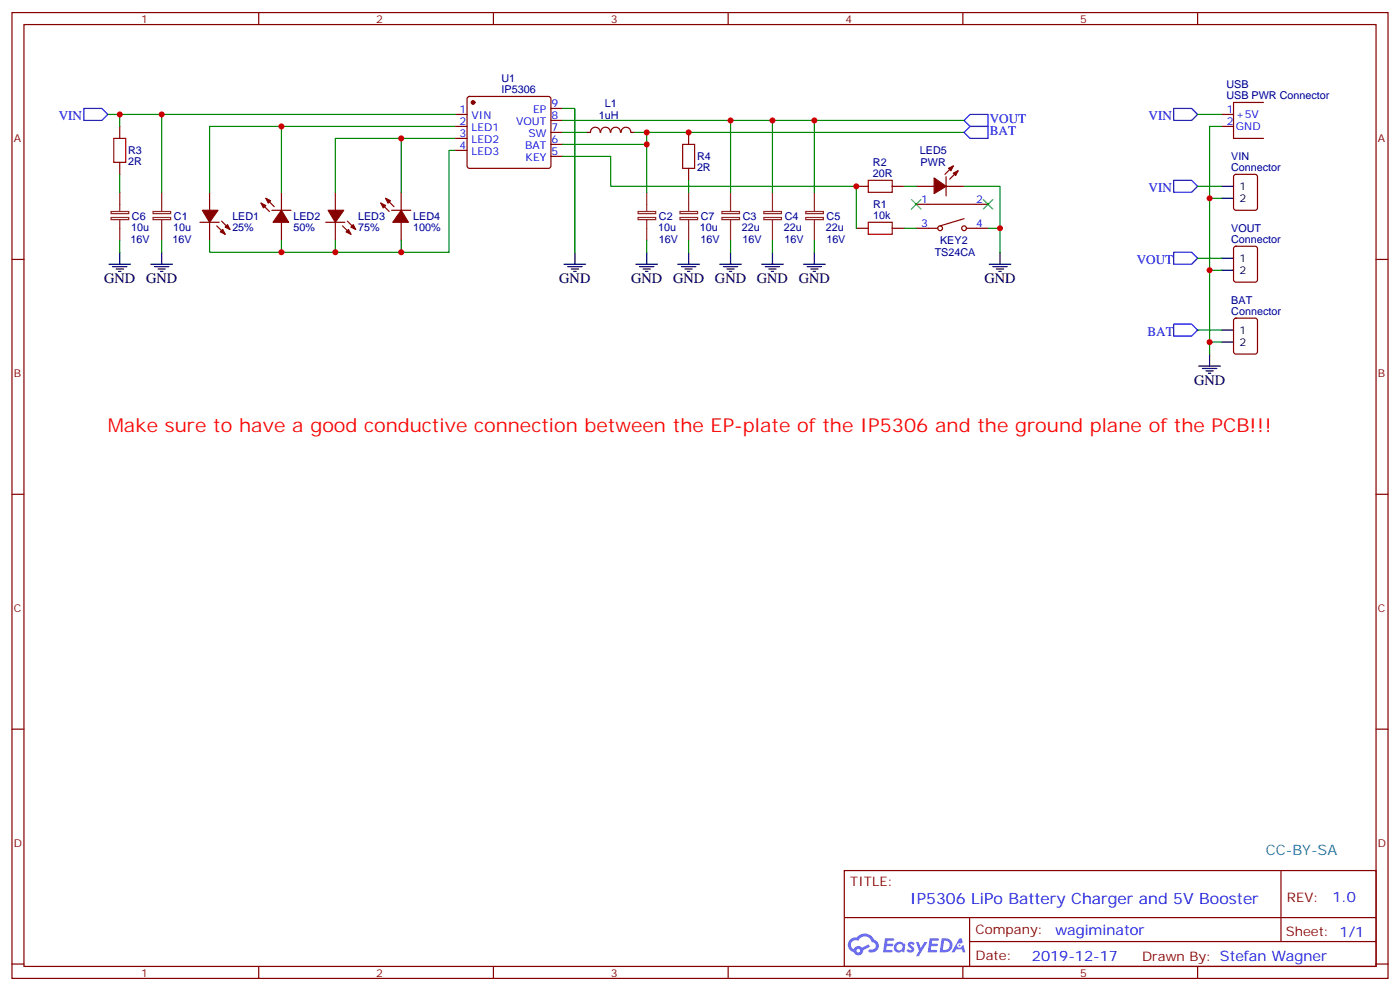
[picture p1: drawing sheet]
<svg xmlns="http://www.w3.org/2000/svg" width="412mm" height="292mm" viewBox="0 0 412 292" stroke-linecap="round" stroke-linejoin="round" font-family="sans-serif">
<g fill="none" stroke="#870000" stroke-width=".35">
<path d="M3.5 3.7h405.4v284.3h-405.4zM7.1 7.2h398.2v277.3h-398.2zM76.2 3.7v3.5M145.3 3.7v3.5M214.5 3.7v3.5M283.6 3.7v3.5M352.8 3.7v3.5M3.5 76.4h3.6M405.3 76.4h3.6M3.5 145.5h3.6M405.3 145.5h3.6M3.5 214.7h3.6"/>
<path d="M405.3 214.7h3.6M248.7 256.3h156.6v28.2h-156.6zM377.3 256.3v20.9M248.7 270.1h156.5M285.6 277.2h119.6M285.6 270.1v14.2M3.5 283.8h3.6M76.2 284.5v3.5M145.3 284.5v3.5M214.5 284.5v3.5M283.6 284.5v3.5M352.8 284.5v3.5"/>
<path d="M405.3 283.8h3.6"/>
</g>
<g fill="#5487ff">
<path d="M267.7 277.5a1.22 1.22 0 0 1 1.7 .2l-.4 .6a.47 .47 0 0 0-.3-.4 .47 .47 0 0 0-.5 .2l.1 .2a1.14 1.14 0 0 1 .8 1.8 1.14 1.14 0 0 1-1.9 0l-.2-.2 .5-.6 .7 .5a.29 .29 0 0 0 .3-.3 .29 .29 0 0 0-.2-.3 1.04 1.04 0 0 1-.6-1.7z"/>
<path d="M260.7 276.2h2.4l.3 .2-.2 .5-1.8 .1-.1 .8h1.5l.3 .4-.3 .4h-1.6l-.2 1.1h1.7l.2 .3-.2 .3-2.6 .1z"/>
<path d="M273.8 276.2h2.4l.3 .2-.1 .5-1.8 .1-.2 .8h1.6l.3 .4-.4 .4-1.6-.1-.1 1.1 1.7 .1 .2 .3-.2 .3-2.6 .1z"/>
<path d="M282.6 276.2h.7l.3 1.3-.6 .3a.69 .69 0 0 0-1 .3 .69 .69 0 0 0 .4 .9 .69 .69 0 0 0 .9-.6l.5-.2 .6 2.2h-.8l-.2-.9h-1.8l-.5 .9h-.8z"/>
<path d="M269.8 277.3h.8l.6 1.8 1.1-1.8h.9l-2.6 4.2h-.8l.9-1.5z"/>
<path d="M277.4 276.2l-.6 4.2h1.3a2.11 2.11 0 0 0 2.5-2.1 2.11 2.11 0 0 0-2.5-2.1zM278.1 277a1.39 1.39 0 0 1 1.7 1.4 1.39 1.39 0 0 1-1.8 1.2h-.3z"/>
<path d="M263.7 277.8a1.54 1.54 0 0 0-.1 2.2 1.54 1.54 0 0 0 2.2 .1l.6 .3 .3-2.3-.2-.3h-.4a1.49 1.49 0 0 0-2.4 0zM264 278.8a.94 .94 0 0 1 1.8 0 .94 .94 0 0 1-1.8 0z"/>
<path d="M250.4 276.6a2.18 2.18 0 0 0 1.1 3.7 1.44 1.44 0 0 0 1.6 .9 1.44 1.44 0 0 0 1.2-1.4l2-1.1-.5-.7-1.9 1a1.47 1.47 0 0 0-2.4 .4 1.39 1.39 0 0 1-.7-1.9 1.39 1.39 0 0 1 2-.5 2.12 2.12 0 0 1 2.2-1.3 2.12 2.12 0 0 1 1.9 1.7 1.14 1.14 0 0 1 1.1 1.4 1.14 1.14 0 0 1-1.7 .7 .43 .43 0 0 0-.5 .4 .43 .43 0 0 0 .4 .5 1.98 1.98 0 0 0 2.5-1.2 1.98 1.98 0 0 0-1.2-2.6 3.1 3.1 0 0 0-5.3-.6l-.9 .1zM252.3 279.9a.55 .55 0 0 1 1.1 0 .55 .55 0 0 1-1.1 0z"/>
<circle cx="282.6" cy="278.3" r=".26"/>
</g>
<g fill="none" stroke="#870000" stroke-width=".35">
<path d="M35.3 37.2v3.5M134.1 33.7h3.5M134.1 37.2h3.5M137.8 28.6l.5-.2h23.3l.5 .2 .2 .5v19.8l-.3 .5-.4 .2h-23.3l-.5-.3-.2-.4v-19.8zM162.3 39h3.5M162.3 35.5h3.5M162.3 31.9h3.5M176.8 39a1.41 1.41 0 0 0-1.4-1.5 1.41 1.41 0 0 0-1.4 1.5h-1.1M177 39a1.41 1.41 0 0 1 1.4-1.5 1.41 1.41 0 0 1 1.4 1.5M179.9 39a1.41 1.41 0 0 1 1.4-1.5 1.41 1.41 0 0 1 1.4 1.5M183 39a1.41 1.41 0 0 1 1.4-1.5 1.41 1.41 0 0 1 1.4 1.5M185.9 39h1.1"/>
<path d="M202.8 39v3.5M359.8 33.7h3.6M359.8 37.2h3.6M372.2 30.2h-8.8v10.5h8.8M35.3 47.8v3.5M61.7 56.6v5.3M76.9 59.8l2.5 2.5M78.3 58.4l2.5 2.5M82.9 56.6v5.3M98.8 56.6v5.3M112.2 59.8l2.5 2.5M113.6 58.4l2.5 2.5"/>
<path d="M118.2 56.6v5.3M134.1 40.7h3.5M134.1 44.3h3.5M162.3 46h3.5M162.3 42.5h3.5M202.8 49.6v3.5M252.2 54.9h3.6M262.8 54.9h3.5M269.9 54.9h5.3M278.7 54.9h5.3M278.7 52v5.7M280.8 48.9l-2.5 2.4"/>
<path d="M282.2 50.3l-2.4 2.4M363.6 51.5l.5-.2h5.6l.7 .5v9.4l-.4 .7h-5.9l-.7-.4v-9.5zM58.9 65.4h5.7M61.7 65.4v5.3M63.9 66.5l2.4 2.5M65.3 65.1l2.4 2.5M80.1 61.9h5.6M82.9 65.4v5.3M96 65.4h5.6M98.8 65.4v5.3M100.9 66.5l2.5 2.5M102.3 65.1l2.5 2.5"/>
<path d="M115.4 61.9h5.6M118.2 65.4v5.3M252.2 67.2h3.6M262.8 67.2h3.5M269.9 67.2h6.3M269.9 60.1h21.1M284 64.4l-7.1 2.1M284.7 67.2h6.3M363.6 72.7l.5-.2h5.6l.7 .4v9.5l-.4 .6-5.9 .1-.7-.5v-9.4zM363.6 93.9l.5-.2h5.6l.7 .4v9.4l-.4 .7h-5.9l-.7-.4v-9.4z"/>
<circle cx="276.9" cy="67.2" r=".71"/>
<circle cx="284" cy="67.2" r=".71"/>
</g>
<g fill="#870000" stroke="#870000" stroke-width=".35">
<path d="M65.6 67.6l.7 1.4-1.4-.7z"/>
<path d="M66.3 66.9l.7-.8 .7 1.5z"/>
<path d="M59.6 61.9h4.6l-2.5 3.5z"/>
<path d="M78.3 58.4l1.4 .7-.7 .7z"/>
<path d="M76.9 59.8l1.4 .7-.7 .7z"/>
<path d="M82.9 61.9l2.1 3.5h-4.6z"/>
<path d="M102 68.3l.7-.7 .7 1.4z"/>
<path d="M103.4 66.9l.7-.8 .7 1.5z"/>
<path d="M96.7 61.9h4.5l-2.4 3.5z"/>
<path d="M113.6 58.4l1.4 .7-.7 .7z"/>
<path d="M112.2 59.8l1.4 .7-.7 .7z"/>
<path d="M118.2 61.9l2.1 3.5h-4.6z"/>
<path d="M280.8 51l1.4-.7-.7 1.4z"/>
<path d="M279.4 49.6l1.4-.7-.7 1.4z"/>
<path d="M275.2 52.4l3.5 2.5-3.5 2.1z"/>
<circle cx="139.3" cy="30.2" r=".53"/>
</g>
<path d="M24.7 31.9h5.3l1.7 1.8-1.7 1.8h-5.3zM284 39l1.8-1.8h5.2v3.5h-5.2zM284 35.5l1.8-1.8h5.2v3.5h-5.2zM345.7 31.9h5.3l1.8 1.8-1.8 1.8h-5.3zM345.7 53.1h5.3l1.8 1.8-1.8 1.7h-5.3zM345.7 74.3h5.3l1.8 1.7-1.8 1.8h-5.3zM345.7 95.4h5.3l1.8 1.8-1.8 1.8h-5.3z" fill="none" stroke="#00f" stroke-width=".35"/>
<g fill="none" stroke="#000" stroke-width=".35">
<path d="M359.8 54.9h3.6M359.8 58.4h3.6M32.1 77.8h6.4M33.2 78.5h4.2M34.2 79.2h2.1M34.9 79.9h.7M35.3 74.3v3.5M44.4 77.8h6.4M45.5 78.5h4.2M46.6 79.2h2.1M47.3 79.9h.7M47.6 74.3v3.5"/>
<path d="M166.2 77.8h6.3M167.2 78.5h4.2M168.3 79.2h2.1M169 79.9h.7M169.3 74.3v3.5M187.3 77.8h6.4M188.4 78.5h4.2M189.4 79.2h2.2M190.1 79.9h.8M190.5 74.3v3.5M199.7 77.8h6.3M200.7 78.5h4.3"/>
<path d="M201.8 79.2h2.1M202.5 79.9h.7M202.8 74.3v3.5M212 77.8h6.4M213.1 78.5h4.2M214.1 79.2h2.2M214.8 79.9h.7M215.2 74.3v3.5M224.4 77.8h6.3M225.4 78.5h4.3M226.5 79.2h2.1M227.2 79.9h.7"/>
<path d="M227.5 74.3v3.5M236.7 77.8h6.4M237.8 78.5h4.2M238.8 79.2h2.1M239.5 79.9h.7M239.9 74.3v3.5M291.4 77.8h6.3M292.5 78.5h4.2M293.5 79.2h2.1M294.2 79.9h.7M294.6 74.3v3.5M359.8 76h3.6"/>
<path d="M359.8 79.6h3.6M359.8 97.2h3.6M353.1 107.8h6.4M354.2 108.5h4.2M355.2 109.2h2.2M356 109.9h.7M356.3 104.2v3.6M359.8 100.7h3.6"/>
</g>
<g fill="none" stroke="#8c2424" stroke-width=".35">
<path d="M35.3 56.6v5.7M47.6 56.6v5.7M190.5 56.6v5.7M202.8 56.6v5.7M215.2 56.6v5.7M227.5 56.6v5.7M239.9 56.6v5.7M32.7 64h5.2v.7h-5.2zM32.7 62.3h5.2v.6h-5.2zM35.3 64.7v6M45.1 64h5.2v.7h-5.2zM45.1 62.3h5.2v.6h-5.2z"/>
<path d="M47.6 64.7v6M188 64h5.1v.7h-5.1zM188 62.3h5.1v.6h-5.1zM190.5 64.7v6M200.3 64h5.2v.7h-5.2zM200.3 62.3h5.2v.6h-5.2zM202.8 64.7v6M212.7 64h5.1v.7h-5.1zM212.7 62.3h5.1v.6h-5.1zM215.2 64.7v6M225 64h5.2v.7h-5.2zM225 62.3h5.2v.6h-5.2z"/>
<path d="M227.5 64.7v6M237.3 64h5.2v.7h-5.2zM237.3 62.3h5.2v.6h-5.2zM239.9 64.7v6"/>
</g>
<path d="M33.5 40.7h3.5v7.1h-3.5zM201.1 42.5h3.5v7.1h-3.5zM255.8 53.1h7v3.5h-7zM255.8 65.4h7v3.6h-7z" fill="none" stroke="#a10000" stroke-width=".35"/>
<g fill="none" stroke="#008700" stroke-width=".35">
<path d="M31.7 33.7h102.4M35.3 33.7v3.5M47.6 33.7v22.9M82.9 37.2h-21.2v19.4M134.1 37.2h-51.2v19.4M165.8 31.9h3.5v42.4M165.8 35.5h74.1v21.1M165.8 39h7.1M187 39h3.5v17.6M190.5 39h93.5M215.2 35.5v21.1M227.5 35.5v21.1"/>
<path d="M239.9 35.5h44.1M352.8 33.7h7M359.8 37.2h-3.5v67M35.3 51.3v5.3M118.2 40.7h-19.4v15.9M134.1 44.3h-1.8v30h-70.6v-3.6M134.1 40.7h-15.9v15.9M165.8 46h14.1v8.9h72.3v12.3M165.8 42.5h24.7M202.8 53.1v3.5M266.3 54.9h3.6M284 54.9h10.6v19.4"/>
<path d="M352.8 54.9h7M356.3 58.4h3.5M35.3 70.7v3.6M47.6 70.7v3.6M82.9 70.7v3.6M98.8 70.7v3.6M118.2 70.7v3.6M190.5 70.7v3.6M202.8 70.7v3.6M215.2 70.7v3.6M227.5 70.7v3.6M239.9 70.7v3.6"/>
<path d="M266.3 67.2h3.6M291 67.2h3.6M352.8 76h7M356.3 79.6h3.5M352.8 97.2h7M356.3 100.7h3.5"/>
</g>
<path d="M268.5 58.7l2.8 2.9M271.3 58.7l-2.8 2.9M289.6 58.7l2.9 2.9M292.5 58.7l-2.9 2.9" fill="none" stroke="#3c3" stroke-width=".35"/>
<g fill="#c00">
<circle cx="356.3" cy="58.4" r=".88"/>
<circle cx="356.3" cy="100.7" r=".88"/>
<circle cx="202.8" cy="39" r=".88"/>
<circle cx="294.6" cy="67.2" r=".88"/>
<circle cx="215.2" cy="35.5" r=".88"/>
<circle cx="190.5" cy="39" r=".88"/>
<circle cx="47.6" cy="33.7" r=".88"/>
<circle cx="118.2" cy="40.7" r=".88"/>
<circle cx="82.9" cy="37.2" r=".88"/>
<circle cx="35.3" cy="33.7" r=".88"/>
<circle cx="190.5" cy="42.5" r=".88"/>
<circle cx="227.5" cy="35.5" r=".88"/>
<circle cx="82.9" cy="74.3" r=".88"/>
<circle cx="98.8" cy="74.3" r=".88"/>
<circle cx="118.2" cy="74.3" r=".88"/>
<circle cx="252.2" cy="54.9" r=".88"/>
<circle cx="239.9" cy="35.5" r=".88"/>
<circle cx="356.3" cy="79.6" r=".88"/>
</g>
<text font-size="5.6" fill="#f00" x="31.7" y="127.2">Make sure to have a good conductive connection between the EP-plate of the IP5306 and the ground plane of the PCB!!!</text>
<text font-size="4.6" fill="#00f" x="268.1" y="266">IP5306 LiPo Battery Charger and 5V Booster</text>
<g font-size="4.2">
<text x="30.7" y="83.4">GND</text>
<text x="43" y="83.4">GND</text>
<text x="164.7" y="83.4">GND</text>
<text x="185.9" y="83.4">GND</text>
<text x="198.3" y="83.4">GND</text>
<text x="210.6" y="83.4">GND</text>
<text x="223" y="83.4">GND</text>
<text x="235.3" y="83.4">GND</text>
<text x="290" y="83.4">GND</text>
<text x="351.7" y="113.4">GND</text>
</g>
<text font-size="4.2" fill="#0099b0" x="372.9" y="251.7">CC-BY-SA</text>
<g font-size="4.2" fill="#00f">
<text x="392.5" y="265.6">1.0</text>
<text x="310.9" y="275.1">wagiminator</text>
<text x="304" y="282.9">2019-12-17</text>
</g>
<g font-size="3.9" fill="#00f">
<text x="17.3" y="35.5">VIN</text>
<text x="338.3" y="35.5">VIN</text>
<text x="291.5" y="39.8">BAT</text>
<text x="291.5" y="36.3">VOUT</text>
<text x="338.3" y="56.6">VIN</text>
<text x="334.9" y="77.8">VOUT</text>
<text x="338" y="99">BAT</text>
</g>
<g font-size="3.9" fill="#800">
<text x="250.5" y="260.9">TITLE:</text>
<text x="379.1" y="265.6">REV:</text>
<text x="287.4" y="275.1">Company:</text>
<text x="378.7" y="275.7">Sheet: 1/1</text>
<text x="287.4" y="282.8">Date:</text>
<text x="336.4" y="282.8">Drawn By: Stefan Wagner</text>
</g>
<g font-size="3.2" fill="#800">
<text x="41.6" y="6.7">1</text>
<text x="110.8" y="6.7">2</text>
<text x="179.9" y="6.7">3</text>
<text x="249.1" y="6.7">4</text>
<text x="318.2" y="6.7">5</text>
<text x="4.1" y="41.8">A</text>
<text x="405.9" y="41.8">A</text>
<text x="4.1" y="110.9">B</text>
<text x="405.9" y="110.9">B</text>
<text x="4.1" y="180.1">C</text>
<text x="405.9" y="180.1">C</text>
<text x="4.1" y="249.2">D</text>
<text x="405.9" y="249.2">D</text>
<text x="41.6" y="287.5">1</text>
<text x="110.8" y="287.5">2</text>
<text x="179.9" y="287.5">3</text>
<text x="249.1" y="287.5">4</text>
<text x="318.2" y="287.5">5</text>
</g>
<g font-size="3.2" fill="#000080">
<text x="147.7" y="27.3">IP5306</text>
<text x="147.7" y="24.1">U1</text>
<text x="361.3" y="29.1">USB PWR Connector</text>
<text x="361.3" y="25.9">USB</text>
<text x="176.4" y="34.9">1uH</text>
<text x="178.2" y="31.4">L1</text>
<text x="37.8" y="45.4">R3</text>
<text x="205.3" y="47.2">R4</text>
<text x="271" y="45.4">LED5</text>
<text x="362.7" y="47">VIN</text>
<text x="37.7" y="48.6">2R</text>
<text x="205.3" y="50.4">2R</text>
<text x="257.1" y="52">20R</text>
<text x="257.1" y="48.9">R2</text>
<text x="271.2" y="48.9">PWR</text>
<text x="362.7" y="50.3">Connector</text>
<text x="38.9" y="64.8">C6</text>
<text x="51.2" y="64.8">C1</text>
<text x="68.4" y="64.8">LED1</text>
<text x="86.4" y="64.8">LED2</text>
<text x="105.5" y="64.8">LED3</text>
<text x="121.7" y="64.8">LED4</text>
<text x="194.1" y="64.8">C2</text>
<text x="206.4" y="64.8">C7</text>
<text x="218.8" y="64.8">C3</text>
<text x="231.1" y="64.8">C4</text>
<text x="243.5" y="64.8">C5</text>
<text x="257.2" y="64.4">10k</text>
<text x="257.2" y="61.2">R1</text>
<text x="38.5" y="71.6">16V</text>
<text x="38.6" y="68">10u</text>
<text x="50.8" y="71.4">16V</text>
<text x="51" y="68">10u</text>
<text x="68.4" y="68">25%</text>
<text x="86.4" y="68">50%</text>
<text x="105.5" y="68">75%</text>
<text x="121.7" y="68">100%</text>
<text x="193.8" y="68">10u</text>
<text x="194" y="71.4">16V</text>
<text x="206.2" y="68">10u</text>
<text x="206.4" y="71.4">16V</text>
<text x="218.5" y="68">22u</text>
<text x="218.7" y="71.4">16V</text>
<text x="230.9" y="68">22u</text>
<text x="231.1" y="71.4">16V</text>
<text x="243.2" y="68">22u</text>
<text x="243.4" y="71.4">16V</text>
<text x="276.9" y="72">KEY2</text>
<text x="362.7" y="71.4">Connector</text>
<text x="362.7" y="68.2">VOUT</text>
<text x="275.3" y="75.5">TS24CA</text>
<text x="362.7" y="89.4">BAT</text>
<text x="362.7" y="92.6">Connector</text>
</g>
<g font-size="3.2" fill="#00f">
<text x="135.4" y="33.3">1</text>
<text x="138.9" y="35.1">VIN</text>
<text x="157.1" y="33.3">EP</text>
<text x="162.5" y="35.1">8</text>
<text x="162.5" y="31.6">9</text>
<text x="361.3" y="33.3">1</text>
<text x="364.1" y="34.7">+5V</text>
<text x="135.4" y="36.9">2</text>
<text x="135.4" y="40.4">3</text>
<text x="138.9" y="38.6">LED1</text>
<text x="152" y="36.9">VOUT</text>
<text x="155.7" y="40.4">SW</text>
<text x="162.5" y="38.6">7</text>
<text x="361.3" y="36.9">2</text>
<text x="364.1" y="38.3">GND</text>
<text x="135.4" y="43.9">4</text>
<text x="138.9" y="42.2">LED2</text>
<text x="138.9" y="45.7">LED3</text>
<text x="154.7" y="43.9">BAT</text>
<text x="154.8" y="47.4">KEY</text>
<text x="162.5" y="45.7">5</text>
<text x="162.5" y="42.2">6</text>
<text x="271.4" y="59.8">1</text>
<text x="287.5" y="59.8">2</text>
<text x="271.4" y="66.9">3</text>
<text x="287.5" y="66.9">4</text>
</g>
<g font-size="3.2">
<text x="365.1" y="55.9">1</text>
<text x="365.1" y="59.4">2</text>
<text x="365.1" y="77.1">1</text>
<text x="365.1" y="80.6">2</text>
<text x="365.1" y="98.2">1</text>
<text x="365.1" y="101.8">2</text>
</g>
</svg>
